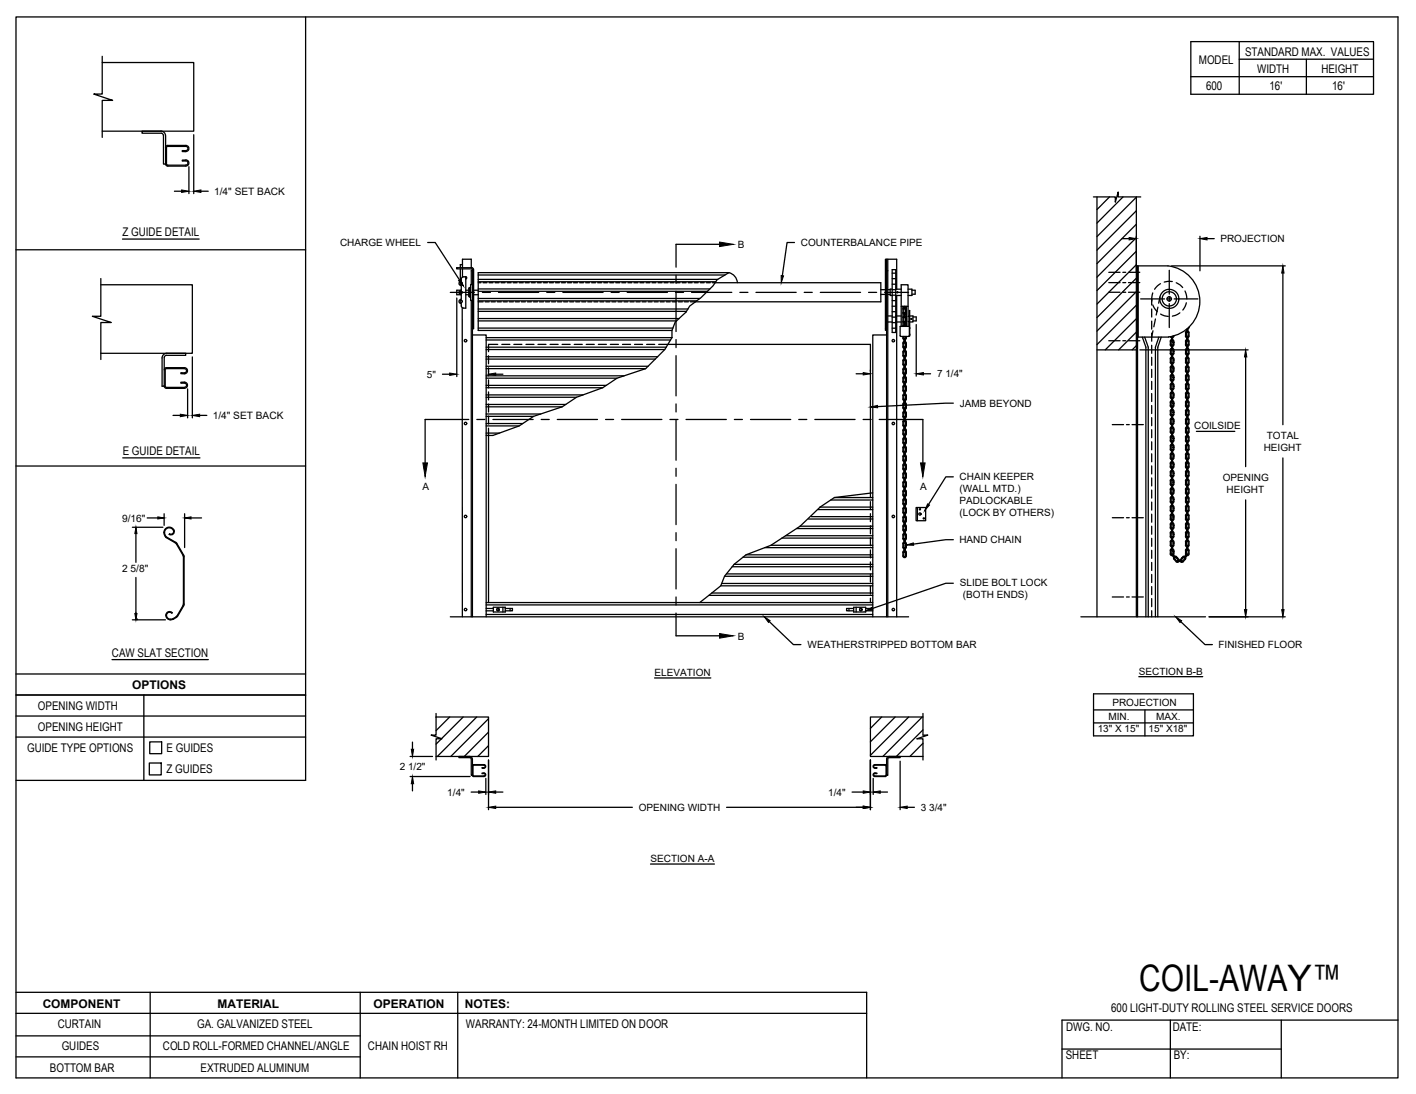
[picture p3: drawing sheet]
<svg xmlns="http://www.w3.org/2000/svg" width="279mm" height="216mm" viewBox="0 0 279 216" stroke-linecap="round" stroke-linejoin="round" font-family="sans-serif">
<!-- layer: ANNOTATIONS -->
<g fill="none" stroke="#000" stroke-width=".25">
<path d="M34.4 37.7h1.4M37.3 32.9v5.3M38.2 26.6v11.6M39.6 37.7h1.5M84.4 47.9h1.5l4.8 7.4M90.1 58.8v15.5M156.8 47.9h-1.5l-.9 6.5M221.4 47.1h1.4M224.2 46.6v7.1M231.2 52.5h22.4M236.8 46.6v6.8M238.2 47.1h1.4"/>
<path d="M253.1 53.9v29.9M37 76.8v5.7M38 70.4v12.1M87.3 73.9h1.4M96.4 73.1v.3M97.8 73.9h1.4M168.9 73.8h1.4M171.7 73.1v.2M180.8 64.1v10.1M182.2 73.8h1.4M188.1 79.6l-14.9 .6M224.9 69h21.4"/>
<path d="M245.8 70.4v21.7M34.1 82h1.5M39.4 82h1.4M188.1 94.1h-1.5l-3.4 5.4M236.1 85.1h7.5M245.8 98.7v21.6M253.1 90.4v29.9M26.1 104.1h6.1M26.8 104.1v6.9M26.8 114v8.3M29 102.2h3.4M32.4 101.4v2.3"/>
<path d="M36.4 101.4v6.7M36.4 102.2h3.4M188.1 115.1h-1.5l-14.5 5M188.1 106.5h-1.5l-6.3 .9M26.1 122.3h6.5M129.2 133.8h11.1M151.8 122.7l4.7 4.5h1.5M215.8 136.9h19.7v8.3h-19.7zM224.7 133.5h12.6M233 122.7l4.8 4.5h1.4M238.6 121.7h15M80.9 149.3h4.4"/>
<path d="M80.9 153.2h11.9M81.4 146.5v1.4M81.4 154.7v1.4M93 156.3h1.4M95.9 153.6v3.2M96.4 150v9.8M97.8 159.3h27M97.8 156.3h1.4M143.4 159.3h26.9M168.1 156.3h2.2M171.7 150v9.8M172.3 153.6v3.2"/>
<path d="M173.7 156.3h1.4M177.6 150.2v9.6M179 159.3h1.4M215.8 140.1h19.7M215.8 142.7h19.7M225.9 140.1v5.1M128.4 170.5h12.6"/>
</g>
<g fill="#000" stroke="#000" stroke-width=".2">
<path d="M35.8 37.5l1.5 .2-1.5 .3zM38.2 37.7l1.4-.2v.5zM90.5 55.4l.4-.3 .5 1.4zM154.1 54.4h.5l-.4 1.4zM222.8 46.9l1.4 .2-1.4 .2zM236.8 47.1l1.4-.2v.4zM253.1 52.5l.3 1.4h-.5zM88.7 73.6l1.4 .3-1.4 .2zM96.4 73.9l1.4-.3v.5zM170.3 73.5l1.4 .3-1.4 .2zM180.8 73.8l1.4-.3v.5zM245.8 69l.2 1.4h-.4z"/>
<path d="M35.6 81.7l1.4 .3-1.4 .2zM38 82l1.4-.3v.5zM171.7 80.3l1.4-.3 .1 .5zM183 99.4l.4 .3-.9 1.1zM26.8 104.1l.2 1.2h-.4zM31.1 102l1.3 .2-1.3 .2zM36.4 102.2l1.3-.2v.4zM178.8 107.6l1.4-.5 .1 .5zM26.6 121.1h.4l-.2 1.2zM150.8 121.7l1.2 .8-.4 .3zM170.8 120.5l1.3-.6 .1 .4zM232 121.7l1.2 .8-.4 .4z"/>
<path d="M245.6 120.3h.4l-.2 1.4zM252.9 120.3h.5l-.3 1.4zM81.2 147.9h.4l-.2 1.4zM81.4 153.2l.2 1.5h-.4zM94.4 156.1l1.5 .2-1.5 .2zM96.4 159.3l1.4-.2v.5zM96.4 156.3l1.4-.2v.4zM170.3 159.1l1.4 .2-1.4 .3zM170.3 156.1l1.4 .2-1.4 .2zM172.3 156.3l1.4-.2v.4zM177.6 159.3l1.4-.2v.5z"/>
</g>
<!-- layer: CHAIN HOIST RH -->
<g fill="none" stroke="#000" stroke-width=".25">
<path d="M215.8 38.9h4.3v1l.5-2v1h4.5M216.5 38.9v82.8M218.9 38.9l-2.4 2.5M221.6 38.9l-5.1 5.1M224.2 38.9v82.8M224.2 38.9l-7.7 7.8M88.9 57.7h4.7M90.8 53.1v2.5M91 55.5a.43 .43 0 0 0-.4 .4 .43 .43 0 0 0 .4 .5v.9M91 57.3a.43 .43 0 0 0-.4 .4 .43 .43 0 0 0 .4 .4M91 58.2v.9a.43 .43 0 0 0-.4 .4 .43 .43 0 0 0 .4 .4l.1 .7 .4 .2M91 55.5l.1-.7 .4-.2h.4v6.2h-.4"/>
<path d="M91 57.3h-.9v.9h.9M91.2 52.8v-1.6h1.8v1.6M91.2 52.2h-.4v.6M91.2 53.1v1.6M91.7 54.6l.4 .2-.2 .3M91.9 57.3h.6M91.9 58.2h.6M92.6 56.9h-.1v1.6h.1M92.9 56.7h-.3v1.9h.3M93 59.3v62.4M93.1 53l.1 .2M93.1 53.1h-3v-.3h3l.3 .2 .1 11.9h-.3"/>
<path d="M93.2 56.2h-.3v3.1h.3M93.2 53.2v68.5M93.2 53.4h-.2v2.8M93.5 57.3h.9M93.5 58.2h.9M94.4 55.8h.5M94.4 55.6h46.8M94.4 57h45.7M94.4 57.5h45.2M94.4 55.1h47.2M94.4 54.3h48.6M94.4 59.6h.9"/>
<path d="M94.4 58.9h43.7M94.4 59.4h43.1M95.2 57.7h1.6M95.3 55.8h.8M95.7 59.6h.8M96.5 55.8h.8M96.9 59.6h.8M97.7 55.8h.8M98.1 59.6h.8M98.4 57.7h7.9M98.9 55.8h.8M99.3 59.6h.8"/>
<path d="M100.1 55.8h.8M100.5 59.6h.8M101.3 55.8h.7M101.7 59.6h.8M102.4 55.8h.9M102.9 59.6h.8M103.6 55.8h.8M104.1 59.6h.8M104.8 55.8h.8M105.3 59.6h.8M106 55.8h.8M106.4 59.6h.9"/>
<path d="M107.2 55.8h.8M107.7 59.6h.7M107.9 57.7h1.6M108.4 55.8h.8M108.8 59.6h.8M109.6 55.8h.8M110 59.6h.8M110.8 55.8h.8M111.1 57.7h7.9M111.2 59.6h.8M112 55.8h.8M112.4 59.6h.8"/>
<path d="M113.2 55.8h.8M113.6 59.6h.8M114.4 55.8h.7M114.8 59.6h.8M115.5 55.8h.8M116 59.6h.8M116.7 55.8h.8M117.2 59.6h.8M117.9 55.8h.8M118.4 59.6h.7M119.1 55.8h.8M119.5 59.6h.9"/>
<path d="M120.3 55.8h.8M120.6 57.7h1.6M120.7 59.6h.8M121.5 55.8h.8M121.9 59.6h.8M122.7 55.8h.8M123.1 59.6h.8M123.8 57.7h7.9M123.9 55.8h.8M124.3 59.6h.8M125.1 55.8h.8M125.5 59.6h.8"/>
<path d="M126.3 55.8h.8M126.7 59.6h.8M127.5 55.8h.7M127.9 59.6h.8M128.7 55.8h.7M129.1 59.6h.8M129.8 55.8h.8M130.3 59.6h.8M131 55.8h.8M131.5 59.6h.7M132.2 55.8h.8M132.7 59.6h.7"/>
<path d="M133.3 57.7h1.6M133.4 55.8h.8M133.8 59.6h.8M134.6 55.8h.8M135 59.6h.8M135.8 55.8h.8M136.5 57.7h7.9M137 55.8h.8M138.2 55.8h.8M139.4 55.8h.8M140.5 55.8h33.3v3.8h-37.6M143.8 53.8a2.19 2.19 0 0 1 1.7 2"/>
<path d="M146 57.7h1.6M149.2 57.7h7.9M158.7 57.7h1.6M161.9 57.7h7.9M171.4 57.7h1.6M173.8 57.2h.9M173.8 58.1h.9M174.6 57.7h4.7M174.9 51.2v70.5M174.9 53.4h.3M175.2 51.2v70.5M175.2 57.2h.4"/>
<path d="M175.2 58.1h.4M176 57.1h-.4v1.2h.4M176 57.2h.7M176 53.2h.7v12.4h-.7zM176 56.1h.7M176 53.9h.7M176 55h.7M176 59.3h.7M176 58.3h.7M176.7 58.3h1.1M176.7 57.1h1.1M176.9 57.1v-5.9h-2.2v14"/>
<path d="M176.9 58.3v63.4M177 57.7h.1M179.2 57.1h.7v1.2h-.7M179.9 57.3h.7v.8h-.7M218.8 55.8h2.2M218.8 57.7h2.2M218.8 53.7h2.2M221.6 55.8h.5M221.6 57.7h.5M221.6 53.7h.5M222.7 55.8h2.2M222.7 57.7h2.2"/>
<path d="M222.7 53.7h2.2M224.2 41.6l-7.7 7.8M224.2 44.3l-7.7 7.7M224.2 46.9l-7.7 7.8M224.2 49.6l-7.7 7.7M224.2 52.5h6.3a7.1 7.1 0 0 1 6.2 6.9 7.1 7.1 0 0 1-6.1 7.1M224.2 52.2l-7.7 7.8M224.2 54.9l-7.7 7.8M224.2 57.6l-7.7 7.7M224.5 52.5v69.2M224.6 52.5v14h6M225.1 59h4.7"/>
<path d="M227.2 59v1.2M227.5 57.8l-.2 1.6M228.9 58.6l-.3 1.2M229 56l-.6 .4-.6 .7M230.3 59h.9M230.7 53.3v4.7M230.7 58.5v1M230.7 59.9v4.7M231.3 55.6l-1.6 .1M231.7 59h4.7M232.1 55.8l.7 .4 .6 .5M233.8 57.4l.4 1.6"/>
<path d="M234.1 59.8l-.3 .7-.4 .7M91.2 60.7v61M93.2 66.1h2.7v55.6M94.4 64.7h38.4M94.4 61h41.3M94.4 62.9h39.6M94.4 63.3h39.1M94.4 61.4h41M95.9 67.1h36.4M95.9 66.6h36.7M95.9 79.8h15.7M95.9 78.4h17.8"/>
<path d="M95.9 77.9h19.1M95.9 76.5h23M95.9 76.1h23.7M95.9 74.6h25.9M95.9 74.2h27.3M95.9 72.7h31.5M95.9 72.3h32M95.9 70.9h33.4M95.9 70.4h33.9M95.9 69h35.3M95.9 68.5h35.6M96.4 70.2v1.6"/>
<path d="M96.4 72.6v1.6M96.4 75v1.6M96.4 77.3v1.6M96.4 79.7v1.6M98.2 68h-1.8v1.4M99 68h1.6M101.4 68h1.6M103.8 68h1.6M106.2 68h1.5M108.5 68h1.6M110.9 68h1.6M113.3 68h1.6"/>
<path d="M115.7 68h1.6M118.1 68h1.6M120.4 68h1.6M122.8 68h1.6M125.2 68h1.6M127.4 72.7l-5.6 1.9-2.9 1.9-5.2 1.9-2.8 1.9h-15M127.6 68h1.6M130 68h41.7v30.2M132.6 65.2h-38.2v-11.4h49.4l-2.3 1.4-.8 1.2-2.4 2.3-2.2 1.7-.7 1.2-2.2 2-.6 1.6v1.4M132.6 66.6l-1.4 2.4-3.8 3.7M174.7 64.9h.2M174.9 66.1h-2.7v55.6"/>
<path d="M175.2 62.4h.8M175.2 63.5h.8M176 64.8h.7M176 60.4h.7M176 62.6h.7M176 63.7h.7M176 61.5h.7M176.7 62.4h1.1M176.7 63.5h1.1M177.8 64.4v-8.2h1.4v8.2M177.8 60.5h1.4M178.1 66.7l.3 .3"/>
<path d="M178.1 68.4l.3 .4M178.1 71.9l.3 .3M178.1 73.6l.3 .3M178.1 75.3l.3 .4M178.1 70.2l.3 .3M178.1 77l.3 .4M178.1 78.8l.3 .3M178.1 63.4l.3 .3M178.1 61.7l.3 .3M178.2 60.5v3.9M178.2 66.4v.3M178.2 67.7v.8"/>
<path d="M178.2 69.5v.7M178.2 71.2v.7M178.2 72.9v.7M178.2 74.6v.7M178.2 76.3v.7M178.2 78.1v.7M178.2 79.8v.7M178.3 68.4l.1 .2M178.3 78.8l.1 .1M178.3 63.4l.1 .2M178.3 66.4l.1 .5M178.3 74.6l.1 .9"/>
<path d="M178.3 61l.1 .8M178.4 69.1l-.3 .4M178.4 67.4l-.3 .3M178.4 70.8l-.3 .4M178.4 72.5l-.3 .4M178.4 74.3l-.3 .3M178.4 77.7l-.3 .4M178.4 79.4l-.3 .4M178.4 76l-.3 .3M178.4 64.1l-.3 .3M178.4 62.4l-.3 .3M178.4 60.7l-.3 .3"/>
<path d="M178.4 69.3v1M178.4 67.6l-.1 .9M178.4 71v1M178.4 72.7v1M178.4 74.4l-.1 .2M178.4 77.9l-.1 .9M178.4 76.2v1M178.4 79.6v1M178.4 64.3l-.1 .1M178.4 62.5l-.1 .9M178.4 60.8l-.1 .2M178.4 77.1l.1 .9 .1-.9"/>
<path d="M178.4 79.7l.1-.9 .1 .9M178.4 73.7l.1 .9 .1-.9M178.4 69.4l.1-1 .1 1M178.4 60.5h.2l-.1 .5zM178.4 67.2h.2M178.4 68.9h.2M178.4 61.8v.8M178.4 77.5h.2M178.4 75.8h.2M178.4 70.6h.2M178.4 79.7h.2M178.4 77.1h.2"/>
<path d="M178.4 73.7h.2M178.4 69.4h.2M178.4 62.6h.2M178.4 61.8h.2M178.4 64.4l.1-1v1M178.4 75.3l.2 .1-.1 .9zM178.4 71.9l.2 .1-.1 .9zM178.4 70.2l.2 .1-.1 .9zM178.4 66.7l.2 .1-.1 .9zM178.6 76.2l.1 .4h.1h-.1l-.1 .6M178.6 77.9l.1 .4h.1h-.1v.5M178.6 74.4l.1 .2"/>
<path d="M178.6 71l.1 .5h.1h-.1l-.1 .5M178.6 72.7l.1 .5h.1M178.6 69.3l.1 .4h.1M178.6 67.6l.1 .4h.1h-.1v.5M178.6 64.3l.1 .1M178.6 62.5l.1 .5h.1h-.1v.4M178.6 60.8l.1 .2M178.6 76l.2 .3v.9l-.2 .2M178.6 79.4l.2 .2v.5h-.1l-.1-.5M178.6 77.7l.2 .2v.9M178.6 69.1l.2 .2v.9l-.2 .3M178.6 74.3l.2 .3"/>
<path d="M178.6 72.5l.2 .2v.9l-.2 .3M178.6 70.8a1.02 1.02 0 0 1 0 1.4M178.6 67.4l.2 .2v.9M178.6 64.1l.2 .3M178.6 62.4l.2 .3M178.6 60.7l.2 .3M178.6 79.2h-.2h.2M178.6 74.1h-.2h.2M178.6 72.4h-.2h.2M178.6 63.9h-.2h.2M178.6 62.1h-.2h.2M178.6 61.8v.8"/>
<path d="M178.7 78.8l-.1 .1M178.7 68.4l-.1 .2M178.7 63.4l-.1 .2M178.7 74.6v.3h.1M178.7 66.4l-.1 .5M178.7 61l-.1 .8M178.8 69.7h-.1l-.1 .6M178.8 73.2h-.1l-.1 .5M178.8 74.6v.9l-.2 .2M178.8 74.9h-.1l-.1 .6M178.8 66.4v.5l-.2 .1M178.8 61.3h-.1h.1"/>
<path d="M178.8 60.5v3.9M178.8 78.8l-.2 .3M178.8 68.4l-.2 .4M178.8 63.4l-.2 .3M178.8 61.7l-.2 .3M179.2 62.5l.2-.2 .1-1-.1 5M179.2 63.4l.2 .2v2.7M179.4 66.2l-.1 .2h-1.5M179.4 64.4h-1.8v1.8l.1 .2M179.5 64.6v.3M179.5 65.9v.2M179.5 62.4h.6v1.1h-.6"/>
<path d="M179.8 62.9h.1M180.1 62.5h.7v.8h-.7M216.5 69h7.7M218.8 67.2h2.2M221.6 67.2h.5M222.7 67.2h2.2M224.2 60.2l-7.7 7.8M224.2 62.9l-6.1 6.1M224.2 65.6l-3.5 3.4M224.2 68.2l-.8 .8M225.4 66.5l.7 2v53.2M225.9 66.5l.7 2v53.2"/>
<path d="M227.2 61v1.6M227.2 63.4v1.6M227.2 65.7v1.6M227.2 68.1v1.6M227.2 70.5v1.6M227.2 72.9v1.6M227.2 75.3v1.6M227.2 77.7v1.5M227.5 60.2l.2 .5 .6 .8M227.5 65.3l-.3 1.2M228 62.9l-.3 1.6M228.5 60.6l-.4 1.6"/>
<path d="M228.7 66.5l-.7 2v53.2M229 62l.8 .3 .7 .1M229.1 66.5l-.6 2v53.2M230.9 68l.3 .4M230.9 75.9v.9l.3 .2M230.9 79.4v.7M230.9 66.5l.3 .2M231.1 71.5l.1 .1M231.1 69.8l.1 .1M231.1 74.9l.1 .2M231.1 73.2l.1 .2M231.1 76.6l.1 .2"/>
<path d="M231.1 78.4l.1 .1M231.1 68l.1 .2M231.1 67.4v.7M231.1 69.1v.7M231.1 70.8v.7M231.1 72.5v.7M231.1 74.2v.7M231.1 75.9v.7M231.1 77.7v.7M231.1 79.4v.7M231.1 66.4l.1 .1M231.2 70.5l-.3 .1v.9l.3 .3"/>
<path d="M231.2 68.7l-.3 .2v.9l.3 .3M231.2 73.9l-.3 .3v.9l.3 .2M231.2 72.2l-.3 .3v.9l.3 .1M231.2 75.6l-.3 .3M231.2 77.3l-.3 .2v.9l.3 .3M231.2 79l-.3 .4M231.2 67l-.3 .2v.9M231.2 70.6l-.1 .2M231.2 68.9l-.1 .2M231.2 74.1l-.1 .1M231.2 72.3l-.1 .2M231.2 75.8l-.1 .1"/>
<path d="M231.2 77.5l-.1 .2M231.2 79.2l-.1 .2M231.2 67.2l-.1 .1M231.2 70.7h.1M231.2 75h.1M231.2 67.3h.1M231.2 75v.4h.2h-.2l.1 .5 .1-.9M231.2 66.4v.9M231.2 71.5l.2 .1-.1 .9-.1-.5h.2h-.2zM231.2 76.7h.2l-.1 1-.1-.5 .2-.1h-.2zM231.2 73.2l.2 .1-.1 .9-.1-.5h.2h-.2zM231.2 68.1h.2v.4h-.2h.2l-.1 .6z"/>
<path d="M231.3 66.4l.1 .4h-.2h.2v.5M231.3 72.3l.2 .5h.1h-.1l-.2 .6M231.3 70.6l.2 .5h.1M231.3 68.9l.2 .4 .1 .1h-.1l-.2 .5M231.3 74.1l.2 .4h.1h-.1l-.2 .6M231.3 75.8l.1 .1M231.3 77.5l.2 .4 .1 .1h-.1l-.2 .5M231.3 79.2l.1 .2M231.3 67.2l.2 .4h.1h-.1v.5M231.3 70.5l.3 .3M231.3 68.7l.3 .4M231.3 72.2l.3 .3"/>
<path d="M231.3 73.9l.3 .3M231.3 75.6l.3 .3M231.3 79l.3 .4M231.3 77.3l.3 .4M231.3 67l.3 .3M231.4 70.3h-.2v.4M231.4 70.3h-.2l.1-.5 .1 .9M231.4 78.8h-.2l.1-.4v1l-.1-.5h.2M231.4 66.3l-.1 .2M231.4 68l-.1 .2M231.5 75.9v.3h.1M231.5 79.4v.3h.1h-.1v.4"/>
<path d="M231.6 71.5l-.3 .3M231.6 69.8l-.3 .3M231.6 73.2l-.3 .3M231.6 74.9l-.3 .4M231.6 76.6l-.3 .4M231.6 78.4l-.3 .3M231.6 68l-.3 .4M231.6 66.3l-.3 .4M231.6 71.1h-.1l-.2 .5M231.6 72.5v.7M231.6 74.2v.7M231.6 76.2h-.1l-.2 .6"/>
<path d="M231.6 79.4v.7M231.6 67.4v.7M231.6 66.3h.1M231.6 69.1v.7M231.6 70.8v.7M231.6 75.9v.7M231.6 77.7v.7M232.8 61.7l-1.5 .7M233.9 68l.3 .4M233.9 79.4v.7M233.9 76.2h.2l.1 .6M233.9 75.9v.9l.3 .2"/>
<path d="M233.9 71.1h.2l.1 .5M233.9 65.6v.9l.3 .2M234.1 79.4v.3h-.2h.2v.4M234.1 75.9v.3h-.2M234.1 65.6v.3h-.2h.2l.1 .6M234.1 68l.1 .2M234.2 77.3l-.3 .4v.8l.3 .2M234.2 79l-.3 .4M234.2 75.6l-.3 .3M234.2 73.9a1.09 1.09 0 0 0 0 1.4M234.2 72.2a1.09 1.09 0 0 0 0 1.3M234.2 68.7l-.3 .4v.8l.3 .2"/>
<path d="M234.2 70.5l-.3 .1v.9l.3 .3M234.2 67l-.3 .2v.9M234.2 65.3l-.3 .3M234.2 77.5l-.1 .4h-.2l.2 .1 .1 .5M234.2 79.2l-.1 .2M234.2 75.8l-.1 .1M234.2 72.3l-.1 .5h-.2h.2l.1 .6M234.2 74.1l-.1 .4h-.2h.2l.1 .6M234.2 68.9l-.1 .4h-.2l.2 .1 .1 .5M234.2 70.6l-.1 .5h-.2M234.2 67.2l-.1 .4h-.2h.2v.5M234.2 65.5l-.1 .1"/>
<path d="M234.2 75v.9h.1M234.2 75.4h.2h-.2M234.2 70.3h.2v.4M234.2 65.1h.2v.5M234.2 65v.5h.1M234.2 78.9h.2v.4M234.2 75h.1M234.2 70.7h.1M234.2 67.3h.1M234.3 78.4h-.1v.9h.1M234.3 76.7h-.1v.9h.1M234.3 73.3h-.1v.8h.1"/>
<path d="M234.3 69.8h-.1v.9M234.3 71.6h-.1v.8h.1M234.3 68.1h-.1v.9h.1M234.3 66.4h-.1v.9M234.3 79.2l.1 .2M234.3 77.5v1M234.3 75.8l.1 .1M234.3 72.3v1.1M234.3 74.1v1M234.3 68.9v1M234.3 70.6v1M234.3 67.2l.1 .9"/>
<path d="M234.3 65.5l.1 .1M234.3 79l.3 .4M234.3 77.3l.3 .4v.8l-.3 .2M234.3 75.6l.3 .3M234.3 72.2l.3 .2v.8l-.3 .3M234.3 73.9l.3 .2v.8l-.3 .4M234.3 68.7l.3 .4v.8l-.3 .2M234.3 70.5l.3 .3v.8l-.3 .2M234.3 67l.3 .2v.9M234.3 65.3l.3 .3M234.4 78.4v.4h-.2M234.4 73.3v.4h-.2h.2v.4"/>
<path d="M234.4 76.7v.4h-.2l.2 .1v.4M234.4 71.6v.4h-.2h.2v.4M234.4 68.1v.4h-.2h.2v.5M234.4 66.4v.4h-.2h.2v.5M234.4 69.9v.4h-.2M234.4 64.8v.3h-.2M234.4 75v.9M234.4 75.9l-.1 .9M234.4 65.6l-.1 .9M234.4 79.4v.7M234.4 68l-.1 .2M234.6 75.9v.9l-.3 .2"/>
<path d="M234.6 65.6v.9l-.3 .2M234.6 64.6l-.3 .4M234.6 79.4v.7M234.6 68l-.3 .4M95.9 81.7h10.8M95.9 82.2h9.4M95.9 83.6h7.2M95.9 84.1h6.5M95.9 85.5h2.7M96.4 82.1v1.6M96.4 84.5v34.4M110.9 80.3l-5.6 1.9-2.9 1.9-5.1 1.8h-1.4"/>
<path d="M163.9 98.7h8.3M164.6 98.2h7.6M171.7 99v1.6M172.2 97.3l-7.6 .9-2.8 1.9M178.1 83.9l.3 .4M178.1 82.2l.3 .3M178.1 85.6l.3 .4M178.1 89.1l.3 .3M178.1 92.5l.3 .3M178.1 90.8l.3 .3M178.1 94.2l.3 .4M178.1 97.7l.3 .3"/>
<path d="M178.1 95.9l.3 .4M178.1 99.4l.3 .3M178.1 87.3l.3 .4M178.1 80.5l.3 .3M178.2 81.5v.7M178.2 83.2v.7M178.2 84.9v.7M178.2 86.7v.7M178.2 88.4v.7M178.2 90.1v.7M178.2 91.8v.7M178.2 93.5v.7"/>
<path d="M178.2 95.3v.6M178.2 97v.7M178.2 98.7v.7M178.3 89.1l.1 .1M178.3 92.5l.1 .2M178.3 90.1l.1 .9M178.3 86.7l.1 .8M178.4 81.1l-.3 .4M178.4 82.9l-.3 .3M178.4 86.3l-.3 .3M178.4 84.6l-.3 .3M178.4 88l-.3 .4"/>
<path d="M178.4 89.8l-.3 .3M178.4 91.5l-.3 .3M178.4 94.9l-.3 .3M178.4 98.4l-.3 .3M178.4 96.6l-.3 .4M178.4 93.2l-.3 .3M178.4 81.3v1M178.4 83.1v1M178.4 84.8v1M178.4 86.5l-.1 .1M178.4 88.2l-.1 .9M178.4 89.9l-.1 .2"/>
<path d="M178.4 91.7l-.1 .8M178.4 93.4v1M178.4 95.1v1M178.4 98.5v1M178.4 96.8v1M178.4 97.7l.1 1 .1-1M178.4 95.2l.1-1 .1 1M178.4 91.7l.1-.9 .1 .9M178.4 87.4l.1 1 .1-1M178.4 81.4l.1-.9 .1 .9M178.4 99.9h.2M178.4 98.1h.2"/>
<path d="M178.4 96.4h.2M178.4 91.3h.2M178.4 89.6h.2M178.4 82.7h.2M178.4 84.4h.2M178.4 97.7h.2M178.4 95.2h.2M178.4 91.7h.2M178.4 87.4h.2M178.4 81.4h.2M178.4 99.4l.2 .1-.1 .9zM178.4 96h.2l-.1 1z"/>
<path d="M178.4 92.5l.2 .1-.1 .9zM178.4 89.1h.2l-.1 1zM178.4 85.7h.2l-.1 .9zM178.4 83.9l.2 .1-.1 .9zM178.4 82.2l.2 .1-.1 .9zM178.6 98.5l.1 .2-.1 .8M178.6 96.8l.1 .4h.1M178.6 93.4l.1 .4h.1h-.1l-.1 .6M178.6 95.1l.1 .4h.1M178.6 91.7l.1 .4h.1h-.1v.4M178.6 88.2l.1 .4 .1 .1h-.1v.4M178.6 89.9l.1 .2"/>
<path d="M178.6 84.8l.1 .4h.1h-.1l-.1 .6M178.6 86.5l.1 .1M178.6 83.1l.1 .4h.1M178.6 81.3l.1 .5h.1h-.1l-.1 .5M178.6 80.6l.1-.5h.1v.5l-.2 .2M178.6 98.4l.2 .1v.9l-.2 .3M178.6 93.2a1.02 1.02 0 0 1 0 1.4M178.6 94.9l.2 .2v.8l-.2 .4M178.6 96.6l.2 .2v.9l-.2 .3M178.6 91.5l.2 .2v.8M178.6 89.8l.2 .3M178.6 88l.2 .2v.9"/>
<path d="M178.6 84.6a1.02 1.02 0 0 1 0 1.4M178.6 86.3l.2 .3M178.6 82.9l.2 .2v.8l-.2 .4M178.6 81.1l.2 .2v.9l-.2 .3M178.6 94.7h-.2h.2M178.6 93h-.2h.2M178.6 87.8h-.2h.2M178.6 86.1h-.2h.2M178.6 81h-.2h.2M178.7 92.5l-.1 .2M178.7 89.1l-.1 .1M178.7 86.7v.2h.1h-.1l-.1 .6"/>
<path d="M178.7 90.1v.3h.1h-.1l-.1 .6M178.8 86.7v.8l-.2 .2M178.8 99h-.1h.1M178.8 95.5h-.1l-.1 .6M178.8 97.3h-.1l-.1 .5M178.8 90.1v.8l-.2 .2M178.8 83.5h-.1l-.1 .6M178.8 92.5l-.2 .3M178.8 89.1l-.2 .3M219.5 83.8h2.2M222.3 83.8h.5M223.4 83.8h2.2"/>
<path d="M227.2 80v1.6M227.2 82.4v1.6M227.2 84.8v1.6M227.2 87.2v1.6M227.2 89.6v1.5M227.2 91.9v1.6M227.2 94.3v1.6M227.2 96.7v1.6M227.2 99.1v1.6M230.9 90.4l.3 .3M230.9 93.8l.3 .4M230.9 80.1l.3 .3"/>
<path d="M230.9 91.4v.9l.3 .2M231.1 99l.1 .2M231.1 88.7l.1 .1M231.1 92.1l.1 .2M231.1 90.4l.1 .2M231.1 97.3l.1 .1M231.1 95.6l.1 .1M231.1 93.8l.1 .2M231.1 81.8l.1 .2M231.1 83.5l.1 .2M231.1 87l.1 .1M231.1 85.2l.1 .2"/>
<path d="M231.1 80.1l.1 .1M231.1 81.1v.7M231.1 82.8v.7M231.1 84.6v.7M231.1 86.3v.7M231.1 88v.7M231.1 89.7v.7M231.1 91.4v.7M231.1 93.2v.7M231.1 94.9v.7M231.1 96.6v.7M231.1 98.3v.7"/>
<path d="M231.2 98l-.3 .2v.8l.3 .3M231.2 87.6l-.3 .2v.9l.3 .3M231.2 91.1l-.3 .3M231.2 89.4l-.3 .1v.9M231.2 96.2l-.3 .2v.9l.3 .3M231.2 94.5l-.3 .4v.8l.3 .2M231.2 92.8l-.3 .2v.9M231.2 80.8l-.3 .1v.9l.3 .3M231.2 82.5l-.3 .2v.8l.3 .4M231.2 85.9l-.3 .4v.8l.3 .2M231.2 84.2l-.3 .4v.8l.3 .2M231.2 99.7l-.3 .2v.8l.3 .4"/>
<path d="M231.2 87.8l-.1 .2M231.2 91.3l-.1 .1M231.2 89.5l-.1 .2M231.2 96.4l-.1 .2M231.2 98.1l-.1 .2M231.2 94.7l-.1 .2M231.2 93l-.1 .1M231.2 80.9l-.1 .2M231.2 82.7l-.1 .1M231.2 86.1l-.1 .2M231.2 84.4l-.1 .2M231.2 99.9l-.1 .1"/>
<path d="M231.2 88.8h.1M231.2 93.1h.1M231.2 81h.1M231.2 85.3h.1M231.2 84.5h.1M231.2 99.1h.1M231.2 88.8v.4h.2h-.2l.1 .5 .1-.9M231.2 85.3v.4h.2h-.2l.1 .6 .1-1M231.2 84.5v-.5h.2h-.2l.1-.5 .1 1M231.2 99.5h.2l-.1 .5zM231.2 99.1v.4h.2v-.4M231.2 90.4l.2 .1-.1 .9-.1-.5h.2h-.2z"/>
<path d="M231.2 95.6h.1v1l-.1-.5h.2h-.2zM231.2 97.3l.1 .1v.9l-.1-.5h.2h-.2zM231.2 93.9h.2l-.1 .9-.1-.5h.2h-.2zM231.2 87h.1v1l-.1-.5 .2-.1h-.2zM231.2 81.8l.1 .1v.9l-.1-.5h.2h-.2zM231.3 87.8l.2 .5h.1h-.1l-.2 .5M231.3 89.5l.2 .5h.1h-.1v.4M231.3 91.3l.1 .1M231.3 96.4l.2 .5h.1h-.1l-.2 .5M231.3 98.1l.2 .5h.1M231.3 94.7l.2 .4h.1h-.1l-.2 .6M231.3 93l.2 .4h.1h-.1v.5"/>
<path d="M231.3 80.9l.2 .5h.1h-.1l-.2 .6M231.3 82.7l.2 .4h.1h-.1l-.2 .6M231.3 84.4l.2 .4h.1M231.3 86.1l.2 .5h.1h-.1l-.2 .5M231.3 99.9l.2 .4h.1h-.1l-.2 .6M231.3 87.6l.3 .4M231.3 89.4l.3 .3M231.3 91.1l.3 .3M231.3 98l.3 .3M231.3 96.2l.3 .4M231.3 94.5l.3 .4M231.3 92.8l.3 .3"/>
<path d="M231.3 80.8l.3 .3M231.3 82.5l.3 .3M231.3 84.2l.3 .4M231.3 85.9l.3 .4M231.3 99.7l.3 .3M231.4 92.6h-.2l.1-.5 .1 1M231.4 92.6h-.2v.5M231.4 80.6h-.2v.4M231.4 80.6h-.2l.1-.5 .1 .9M231.4 90.4l-.1 .2M231.4 93.8l-.1 .2M231.4 80.1l-.1 .1"/>
<path d="M231.5 91.4v.3h.1h-.1l-.2 .6M231.6 88.7l-.3 .3M231.6 90.4l-.3 .3M231.6 92.1l-.3 .4M231.6 97.3l-.3 .3M231.6 93.8l-.3 .4M231.6 95.6l-.3 .3M231.6 83.5l-.3 .4M231.6 81.8l-.3 .3M231.6 85.2l-.3 .4M231.6 87l-.3 .3M231.6 80.1l-.3 .3"/>
<path d="M231.6 99l-.3 .3M231.6 88v.7M231.6 98.6h-.1l-.2 .6M231.6 94.9v.7M231.6 81.1v.7M231.6 86.3v.7M231.6 84.8h-.1l-.2 .6M231.6 82.8v.7M231.6 84.6v.7M231.6 89.7v.7M231.6 91.4v.7M231.6 93.2v.7"/>
<path d="M231.6 96.6v.7M231.6 98.3v.7M233.9 80.1l.3 .3M233.9 93.8l.3 .4M233.9 90.4l.3 .3M233.9 98.6h.2l.1 .6M233.9 84.8h.2l.1 .6M233.9 91.4v.9l.3 .2M234.1 91.4v.3h-.2h.2l.1 .6M234.1 80.1l.1 .1M234.1 93.8l.1 .2M234.1 90.4l.1 .2"/>
<path d="M234.2 98l-.3 .2v.8l.3 .3M234.2 99.7l-.3 .3v.9l.3 .2M234.2 85.9a1.09 1.09 0 0 0 0 1.4M234.2 84.2l-.3 .2v.8l.3 .4M234.2 80.8a1.09 1.09 0 0 0 0 1.3M234.2 82.5l-.3 .3v.9l.3 .2M234.2 94.5a1.09 1.09 0 0 0 0 1.4M234.2 92.8l-.3 .2v.9M234.2 96.2l-.3 .4v.8l.3 .2M234.2 91.1l-.3 .3M234.2 89.4l-.3 .1v.9M234.2 87.6a1.09 1.09 0 0 0 0 1.4"/>
<path d="M234.2 99.9l-.1 .4h-.2h.2l.1 .6M234.2 84.4l-.1 .4h-.2M234.2 86.1l-.1 .5h-.2h.2l.1 .5M234.2 80.9l-.1 .5h-.2h.2l.1 .6M234.2 82.7l-.1 .4h-.2h.2l.1 .6M234.2 93l-.1 .4h-.2h.2v.5M234.2 94.7l-.1 .4h-.2h.2l.1 .6M234.2 96.4l-.1 .5h-.2h.2l.1 .5M234.2 98.1l-.1 .5h-.2M234.2 89.5l-.1 .5h-.2h.2v.4M234.2 91.3l-.1 .1M234.2 87.8l-.1 .5h-.2h.2l.1 .5"/>
<path d="M234.2 99.1v.4h.2h-.2v.4h.1M234.2 85.3v.9h.1M234.2 82.3h.2h-.2M234.2 80.6h.2v.4M234.2 92.6h.2v.5M234.2 88.8v.8h.1M234.2 99.1h.1M234.2 84.5h.1M234.2 85.3h.1M234.2 81h.1M234.2 93.1h.1M234.2 88.8h.1"/>
<path d="M234.3 80.2h-.1v.8M234.3 83.6h-.1v.9M234.3 81.9h-.1v.9h.1M234.3 87l-.1 .1v.8h.1M234.3 93.9h-.1v.9h.1M234.3 97.4h-.1v.8h.1M234.3 95.6l-.1 .1v.8h.1M234.3 92.2h-.1v.9M234.3 90.5h-.1v.9l.1-.1M234.3 99.9v1M234.3 84.4v1M234.3 86.1v1"/>
<path d="M234.3 82.7v1M234.3 80.9v1.1M234.3 93l.1 .9M234.3 94.7v1M234.3 98.1v1.1M234.3 96.4v1M234.3 89.5l.1 .9M234.3 91.3l.1 .1M234.3 87.8v1M234.3 99.7l.3 .3v.9l-.3 .2M234.3 84.2l.3 .2v.8l-.3 .4M234.3 85.9l.3 .2v.9l-.3 .3"/>
<path d="M234.3 82.5l.3 .3v.9l-.3 .2M234.3 80.8l.3 .3v.8l-.3 .2M234.3 92.8l.3 .2v.9M234.3 94.5l.3 .2v.9l-.3 .3M234.3 98l.3 .3v.9l-.3 .1M234.3 96.2l.3 .4v.8l-.3 .2M234.3 89.4l.3 .1v.9M234.3 91.1l.3 .3M234.3 87.6l.3 .4v.8l-.3 .2M234.4 83.6v.4h-.2h.2v.5M234.4 85.3v.4h-.2h.2v.5M234.4 87.1v.3h-.2l.2 .1v.4"/>
<path d="M234.4 93.9v.4h-.2h.2v.5M234.4 97.4v.4h-.2h.2v.4M234.4 95.7v.4h-.2h.2v.4M234.4 88.8v.4h-.2h.2v.4M234.4 90.5v.4h-.2h.2v.5M234.4 92.2v.4h-.2M234.4 80.2v.4h-.2M234.4 81.9v.9M234.4 99.1v.8M234.4 91.4l-.1 .9M234.4 80.1l-.1 .1M234.4 93.8l-.1 .2"/>
<path d="M234.4 90.4l-.1 .2M234.6 91.4v.9l-.3 .2M234.6 80.1l-.3 .3M234.6 93.8l-.3 .4M234.6 90.4l-.3 .3M95.9 119.4h76.3M95.9 118.9h76.3M97.3 119.8h2.4v1h-2.4zM99.2 119.8v1M139.9 117.5h32.3M140.5 117h31.7M142.2 115.6h30"/>
<path d="M142.4 115.1h29.8M143 113.7h29.2M143.3 113.3h28.9M144.5 111.8h27.7M144.8 111.4h27.4M146.6 110h25.6M147.2 109.5h25M150.9 108.1h21.3M152.1 107.6h20.1M154.3 106.2h17.9M155 105.7h17.2M157.2 104.3h15"/>
<path d="M157.9 103.8l-5.8 3.8-4.9 1.9-2.4 1.9-1.8 2.3-.8 1.9-4.1 3.3M157.9 103.8h14.3M159.5 102.4h12.7M160.1 102h12.1M161.4 100.6h10.8M161.8 100.1h10.4M161.8 100.1l-3.9 3.7M168.4 119.8h2.4v1h-2.4zM168.9 119.8v1M171.7 101.4v1.6M171.7 103.8v1.5M171.7 106.1v1.6"/>
<path d="M171.7 108.5v1.6M171.7 110.9v1.6M171.7 113.3v1.6M171.7 115.7v1.5M171.7 118v.9M178.1 101.1l.3 .3M178.1 102.8l.3 .4M178.1 106.3l.3 .3M178.1 108l.3 .3M178.1 104.6l.3 .3M178.2 100.4v.7M178.2 102.1v.7"/>
<path d="M178.2 103.9v.7M178.2 105.6v.7M178.2 107.3v.7M178.2 109v.7M178.3 102.8l.1 .2M178.3 104.6l.1 .1M178.3 100.4l.1 .9M178.3 103.9v.7M178.4 100.1l-.3 .3M178.4 103.5l-.3 .4M178.4 101.8l-.3 .3M178.4 105.2l-.3 .4"/>
<path d="M178.4 106.9l-.3 .4M178.4 108.7l-.3 .3M178.4 100.2l-.1 .2M178.4 103.7l-.1 .2M178.4 102l-.1 .8M178.4 105.4v1M178.4 107.1v1M178.4 108.8v1h.2l.1-.5h.1M178.4 108.9l.1-.9 .1 .9M178.4 105.5l.1-1 .1 1M178.4 105h.2M178.4 105.1h.2"/>
<path d="M178.4 106.7h.2M178.4 103.3h.2M178.4 108.9h.2M178.4 105.5h.2M178.4 106.3l.2 .1-.1 .9zM178.4 102.8l.2 .1-.1 .9zM178.4 101.1l.2 .1-.1 .9zM178.6 107.1l.1 .2-.1 .8M178.6 108.8l.1 .5h.1M178.6 105.4l.1 .5h.1h-.1l-.1 .5M178.6 103.7l.1 .2M178.6 102l.1 .4h.1h-.1v.4"/>
<path d="M178.6 100.2l.1 .2M178.6 108.7l.2 .1v.9a.35 .35 0 0 1-.3 .3 .35 .35 0 0 1-.4-.3M178.6 106.9l.2 .2v.9l-.2 .3M178.6 105.2a1.02 1.02 0 0 1 0 1.4M178.6 101.8l.2 .2v.8M178.6 103.5l.2 .4M178.6 100.1l.2 .3M178.6 108.5h-.2h.2M178.6 101.6h-.2h.2M178.7 104.6l-.1 .1M178.7 102.8l-.1 .2M178.7 103.9v.2h.1h-.1v.5"/>
<path d="M178.7 100.4v.3h.1h-.1l-.1 .6M178.8 107.6h-.1h.1M178.8 100.4v.9l-.2 .1M178.8 103.9v.7M178.8 104.6l-.2 .3M178.8 102.8l-.2 .4M180.8 100.2h1.8v2.6h-1.8zM181 100.2v2.6M219.5 102.2h2.2M219.5 117.8h2.2M222.3 102.2h.5M222.3 117.8h.5"/>
<path d="M223.4 102.2h2.2M223.4 117.8h2.2M227.2 101.5v1.6M227.2 103.8v1.6M227.2 106.2v1.6M227.2 108.6v1.6M227.2 111v1.6M227.2 113.4v1.6M227.2 115.8v1.5M227.2 118.1v1.6M230.9 104.2l.3 .3M230.9 101.7v.9l.3 .2"/>
<path d="M231.1 100.7l.1 .2M231.1 102.4l.1 .2M231.1 104.2l.1 .1M231.1 109.3l.1 .2M231.1 107.6l.1 .2M231.1 105.9l.1 .1M231.1 100v.7M231.1 101.7v.7M231.1 103.5v.7M231.1 105.2v.7M231.1 106.9v.7M231.1 108.6v.7"/>
<path d="M231.2 103.1l-.3 .2v.9M231.2 101.4l-.3 .3M231.2 108.3l-.3 .2v.8l.2 .3h.3M231.2 106.6l-.3 .3v.9l.3 .1M231.2 104.8l-.3 .4v.8l.3 .2M231.2 103.3l-.1 .2M231.2 101.6l-.1 .1M231.2 108.5l-.1 .1M231.2 106.7l-.1 .2M231.2 105l-.1 .2M231.2 103.4h.1M231.2 102.5h.1"/>
<path d="M231.2 106.8h.1M231.2 106.4h.2l-.1-.5-.1 .9M231.2 106.4h.2v.4M231.2 102.5v.9M231.2 107.6l.1 .1v.9l-.1-.5h.2h-.2zM231.3 109.4h-.1l.3 .4 .1-.2M231.3 109.3l.3 .3M231.3 101.6l.1 .1M231.3 103.3l.2 .4h.1l-.1 .1v.4M231.3 105l.2 .5h.1h-.1l-.2 .5M231.3 108.5l.2 .4h.1h-.1l-.1 .5M231.3 106.7l.2 .5h.1"/>
<path d="M231.3 101.4l.3 .3M231.3 103.1l.3 .4M231.3 108.3l.3 .3M231.3 106.6l.3 .3M231.3 104.8l.3 .4M231.4 102.5v.9M231.4 102.9h-.2h.2M231.4 101.2h-.2l.1-.5v1l-.1-.5h.2M231.4 104.6h-.2l.1-.4v1l-.1-.5h.2M231.4 104.2l-.1 .1M231.5 101.7v.3h.1h-.1l-.2 .6M231.6 109.9v.3l.5 .7"/>
<path d="M231.6 100.7l-.3 .4M231.6 102.4l-.3 .4M231.6 105.9l-.3 .3M231.6 109.3l-.1 .3M231.6 107.6l-.3 .3M231.6 104.2l-.3 .3M231.6 109.7l.3 .3-.1 .1M231.6 109.7l-.1 .1 .3 .3M231.6 101.7v.7M231.6 107.2h-.1l-.2 .6M231.6 108.6v.7M231.6 100v.7"/>
<path d="M231.6 103.5v.7M231.6 105.2v.7M231.6 106.9v.7M231.7 110l.1 .2M231.7 109.8l.5 .1M231.8 110.2l.4 .6M231.9 109.9l.3 .3 .1-.1M232.2 109.9l.1 .2M232.2 110.7l.2 .1M232.3 110.7h1l-1 .1zM232.3 110.1l-.1 .1 .3 .3M232.3 110.1l.3 .3"/>
<path d="M232.5 110.5v.1M232.6 110.4l.1 .2M232.6 110.8a.35 .35 0 0 1-.5 .1M232.7 110.6v.2v-.2M232.9 110.8a.35 .35 0 0 0 .5 .1M233 110.5v.1M233.2 110.1l.1 .1-.2 .3M233.2 110.1l-.4 .5M233.4 109.9l-.2 .2M233.7 109.9l-.4 .3-.1-.1M233.8 110.2l-.5 .5-.2 .1M233.8 109.8l-.4 .1"/>
<path d="M233.8 110v.2M233.9 104.2l.3 .3M233.9 107.2h.2l.1 .6M233.9 109.7l.2 .1-.5 .3zM233.9 101.7v.9l.3 .2M233.9 109.9l.1 .3-.6 .7M234.1 101.7v.3h-.2h.2l.1 .6M234.1 104.2l.1 .1M234.2 104.8l-.3 .4v.8l.3 .2M234.2 108.3l-.3 .2 .1 1.1M234.2 106.6l-.3 .2v.8l.3 .3M234.2 103.1l-.3 .2v.9"/>
<path d="M234.2 101.4l-.3 .3M234.2 105l-.1 .5h-.2h.2l.1 .5M234.2 106.7l-.1 .5h-.2M234.2 108.5l-.1 .4h-.2h.2v.5M234.2 103.3l-.1 .4-.2 .1h.2v.4M234.2 101.6l-.1 .1M234.2 106.8v-.4h.2v.4M234.2 101.2h.2v.5M234.2 102.5v.9M234.2 104.7h.2v.4M234.2 106.8h.1M234.2 102.5h.1"/>
<path d="M234.2 103.4h.1M234.2 109.3l.1 .2-.2 .3-.1-.2zM234.3 104.2h-.1v.9h.1M234.3 107.7h-.1v.8h.1M234.3 105.9h-.1v.5h.2v-.4M234.3 100.8h-.1v.9h.1M234.3 105v1M234.3 106.7v1.1M234.3 108.5l.1 .8-.1 .2M234.3 101.6l.1 .1M234.3 103.3l.1 .9M234.3 104.8l.3 .2v.9l-.3 .3"/>
<path d="M234.3 106.6l.3 .2v.8l-.3 .3M234.3 108.3l.3 .2v.8l-.1 .3h-.3M234.3 101.4l.3 .3M234.3 103.1l.3 .2v.9M234.4 104.2v.4h-.2M234.4 107.7v.4h-.2h.2v.4M234.4 100.8v.4h-.2M234.4 102.5v.4h-.2h.2v.5M234.4 101.7l-.1 .9M234.4 104.2l-.1 .1M234.6 101.7v.9l-.3 .2M234.6 104.2l-.3 .3"/>
<path d="M88.9 121.7h90.4M95.9 121.3h76.3M95.9 120.5h1.4M95.9 120.1h1.4M99.7 120.1h1.4v.4h-1.4M100.6 120.1v.4M167.5 120.1v.4M168.4 120.1h-1.4v.4h1.4M170.8 120.5h1.4M170.8 120.1h1.4M213.3 121.7h24.6M227.2 120.5v1.2"/>
<path d="M85.2 145.1h-.1M86 141.5h10.4v7.8h-10.4M86 140.8v4.3h-.9l2.1 .7h-1.2v4.2M86.1 141.5h-.1M87.1 145.8l-1.1 1.1M88.7 141.5l-2.7 2.7M91.4 141.5l-4.3 4.3M93.2 153l.2 .2h2.1a.35 .35 0 0 0 .3-.3 .35 .35 0 0 0-.3-.4l-.4 .1v.1l.6 .1v.2l-.2 .1h-2l-.2-.1M93.2 151.1l.3-.2h2a.35 .35 0 0 1 .3 .3 .35 .35 0 0 1-.3 .4h-.4v-.1l.6-.1v-.3l-.2-.1h-2.1l-.1 .1M93.2 149.8l-.1-.3-.4-.2h-2.1v.2l2.3 .1 .1 3.4h.2v-3.2M93.3 151.2v1.8M94.1 141.5l-7.8 7.8"/>
<path d="M96.4 141.8l-7.5 7.5M96.4 144.5l-4.8 4.8M96.4 147.2l-2.1 2.1M174 141.5l-2.3 2.2M174.9 151.1l-.2-.2h-2.1a.35 .35 0 0 0-.3 .3 .35 .35 0 0 0 .3 .4h.4v-.1l-.6-.1v-.3l.2-.1h2.1l.1 .2v1.9h-2.3l-.1-.2 .1-.2h.5v-.1l-.4-.1a.35 .35 0 0 0-.3 .4 .35 .35 0 0 0 .3 .3h2.1l.2-.2M175 149.5l.5-.2h2.1v.2l-2.4 .1v3.4h-.3zM176.6 141.5l-4.9 4.9M179.3 141.5l-7.6 7.6M182 141.5l-7.8 7.8M182.1 141.5h-10.4v7.8h10.4M182.1 140.8v4.3h1l-2.2 .7h1.2v4.2M182.1 144l-5.2 5.3"/>
<path d="M182.1 146.7l-2.6 2.6"/>
<circle cx="91" cy="55.9" r=".22"/>
<circle cx="91" cy="57.7" r=".22"/>
<circle cx="91" cy="59.5" r=".22"/>
<circle cx="177.1" cy="57.7" r=".1"/>
<circle cx="230.7" cy="59" r=".43"/>
<circle cx="230.7" cy="59" r="1.89"/>
<circle cx="230.7" cy="59" r="1.41"/>
<circle cx="91.9" cy="67.2" r=".24"/>
<circle cx="176.3" cy="67.2" r=".24"/>
<circle cx="179.8" cy="62.9" r=".1"/>
<circle cx="91.9" cy="83.6" r=".24"/>
<circle cx="176.3" cy="83.6" r=".24"/>
<circle cx="91.9" cy="101.9" r=".24"/>
<circle cx="176.3" cy="101.9" r=".24"/>
<circle cx="181.5" cy="100.5" r=".12"/>
<circle cx="181.5" cy="101.4" r=".22"/>
<circle cx="182.3" cy="102.3" r=".12"/>
<circle cx="91.9" cy="120.3" r=".24"/>
<circle cx="98.3" cy="120.3" r=".24"/>
<circle cx="169.9" cy="120.3" r=".24"/>
<circle cx="176.3" cy="120.3" r=".24"/>
</g>
<!-- layer: SECTION CUTS -->
<g fill="none" stroke="#000" stroke-width=".25">
<path d="M133.4 54.3v1.6M133.4 57.5v7.9M142 48.2h-8.6v4.5M133.4 67v1.6M133.4 70.2v7.9M133.4 79.7v1.6M92.5 82.8h-8.6v8.6M94.1 82.8h1.6M97.3 82.8h7.9M106.8 82.8h1.6M110 82.8h7.9M119.5 82.8h1.6"/>
<path d="M122.7 82.8h7.9M132.2 82.8h1.6M133.4 82.9v7.9M133.4 92.4v1.6M133.4 95.6v7.9M135.4 82.8h7.9M144.9 82.8h1.6M148.1 82.8h7.9M157.6 82.8h1.6M160.8 82.8h7.9M170.3 82.8h1.6M173.5 82.8h8.6v8.6"/>
<path d="M133.4 105.1v1.6M133.4 108.3v7.9M133.4 117.8v1.6M133.4 121v4.5h8.6"/>
</g>
<path d="M142 47.8l2.7 .4-2.7 .5zM83.4 91.4h.9l-.4 2.7zM181.6 91.4h.9l-.4 2.7zM142 125l2.7 .5-2.7 .4z" fill="#000" stroke="#000" stroke-width=".2"/>
<!-- layer: ANNOTATIONS -->
<path d="M26.8 121h.1M27.1 122.3h.1" fill="none" stroke="#000" stroke-width=".2"/>
<!-- layer: DETAILS -->
<g fill="none" stroke="#000" stroke-width=".25">
<path d="M20.2 12.3h18v13.6h-18M20.2 11.1v7.5h-1.7l3.7 1.2h-2v7.3M31.7 25.9a.92 .92 0 0 1 1 .9M31.8 25.9h-3.8v.4h3.8l.4 .2 .1 5.9h.4v-5.6M32.7 32.4l.2 .3 .2 .1M33.1 28.7l-.4 .2v.2M33.1 28.7h3.6a.6 .6 0 0 1 .6 .6 .6 .6 0 0 1-.6 .6M33.1 32.8h3.6M33.1 28.9l-.2 .2v3.4l3.8 .1M33.1 28.9h3.6a.41 .41 0 0 1 .4 .4 .41 .41 0 0 1-.4 .4M36.7 29.7h-.7v.2h.7M36.7 32.6a.41 .41 0 0 0 .4-.4 .41 .41 0 0 0-.4-.4h-.7v-.2h.7a.6 .6 0 0 1 .6 .6 .6 .6 0 0 1-.6 .6"/>
<path d="M19.9 56.2h18.1v13.5h-18.1M19.9 55v7.4h-1.7l3.7 1.2h-2v7.4M32.4 76.2l.1 .2 .3 .2M32.6 76.2l.2 .3M32.6 73v3.2M32.8 72.7l-.2 .3M32.8 72.6l-.3 .2-.1 .2M32.8 70.1l-.2 .1-.2 .4M32.8 72.7h3.6a.41 .41 0 0 1 .4 .5 .41 .41 0 0 1-.4 .4M32.8 72.6h3.6a.6 .6 0 0 1 .6 .6 .6 .6 0 0 1-.6 .6l-.7-.1v-.1h.7M32.8 70.1h3.8v-.4h-3.7a.92 .92 0 0 0-.9 1v5.5h.4v-5.6M32.8 76.6h3.6"/>
<path d="M32.8 76.5h3.6M36.4 76.4a.41 .41 0 0 0 .4-.4 .41 .41 0 0 0-.4-.4h-.7v-.2h.7a.6 .6 0 0 1 .6 .6 .6 .6 0 0 1-.6 .6M32.8 106.1a1.08 1.08 0 0 1-.1-1.8 1.08 1.08 0 0 1 1.7 .6 .67 .67 0 0 1-1 .6l.1-.1a.55 .55 0 0 0 .7-.2 .55 .55 0 0 0-.1-.8 .98 .98 0 0 0-1.5 .2 .98 .98 0 0 0 .2 1.4l2.1 1.2M32.8 106.1l1.8 1M34.6 107.1l1.6 2.8M34.9 107.3l1.4 2.6v9.3l-1.3 2.4a1.52 1.52 0 0 1-2 .5 .77 .77 0 0 1-.1-1.1 .77 .77 0 0 1 1.1-.1l-.1 .1a.67 .67 0 0 0-1.1 .4 .67 .67 0 0 0 .8 .8l.6-.1M36.2 119.2l-1.3 2.4-.7 .5M36.2 109.9v9.3"/>
</g>
<!-- layer: TITLE BLOCK -->
<g fill="none" stroke="#000" stroke-width=".25">
<path d="M3.2 3.3h272.6v209.4h-272.6zM60.3 3.3v150.7h-57.1M235 8.2h36v10.4h-36zM235 15.1h36M244.5 11.7h26.5M244.5 8.2v10.4M3.2 49.3h57.1M24.2 47.2h15.1M3.2 92h57.1M24.2 90.4h15.3M3.2 137.2h57.1M3.2 133h57.1"/>
<path d="M22.1 130.2h19M28.4 137.2v16.8M3.2 141.3h57.1M3.2 145.5h57.1M29.5 150.6h2.3v2.3h-2.3zM29.5 146.4h2.4v2.3h-2.4zM3.2 200h167.8M3.2 195.8h167.8v16.9M29.6 195.8v16.9M71.1 195.8v16.9M90.3 195.8v16.9M3.2 208.6h67.9"/>
<path d="M3.2 204.4h67.9M209.6 207h43.2M230.9 201.3v11.4M252.8 201.3v11.4M275.8 201.3h-66.2v11.4"/>
</g>
<!-- layer: 0 -->
<path d="M257.8 11.7v6.9" fill="none" stroke="#000" stroke-width=".25"/>
<text font-size="7.2" x="224.8" y="195.5">COIL-AWAY™</text>
<g font-size="2.4">
<text x="245.7" y="11.1">STANDARD MAX. VALUES</text>
<text x="236.6" y="12.7">MODEL</text>
<text x="238" y="17.8">600</text>
<text x="248.1" y="14.4">WIDTH</text>
<text x="250.5" y="17.8">16'</text>
<text x="260.7" y="14.4">HEIGHT</text>
<text x="262.8" y="17.8">16'</text>
<text x="24.2" y="46.7">Z GUIDE DETAIL</text>
<text x="24.2" y="89.9">E GUIDE DETAIL</text>
<text x="22.1" y="129.7">CAW SLAT SECTION</text>
<text x="26.1" y="135.9">OPTIONS</text>
<text x="7.5" y="140.1">OPENING WIDTH</text>
<text x="5.4" y="148.4">GUIDE TYPE OPTIONS</text>
<text x="7.5" y="144.3">OPENING HEIGHT</text>
<text x="32.9" y="148.5">E GUIDES</text>
<text x="32.9" y="152.6">Z GUIDES</text>
<text x="8.4" y="198.9">COMPONENT</text>
<text x="11.4" y="202.8">CURTAIN</text>
<text x="38.9" y="202.9">GA. GALVANIZED STEEL</text>
<text x="42.9" y="198.8">MATERIAL</text>
<text x="73.7" y="198.9">OPERATION</text>
<text x="91.7" y="198.9">NOTES:</text>
<text x="91.9" y="202.8">WARRANTY: 24-MONTH LIMITED ON DOOR</text>
<text x="210.4" y="203.6">DWG. NO.</text>
<text x="219.2" y="199.8">600 LIGHT-DUTY ROLLING STEEL SERVICE DOORS</text>
<text x="231.4" y="203.4">DATE:</text>
<text x="12.2" y="207.3">GUIDES</text>
<text x="32.2" y="207.2">COLD ROLL-FORMED CHANNEL/ANGLE</text>
<text x="72.6" y="207.3">CHAIN HOIST RH</text>
<text x="210.3" y="209.1">SHEET</text>
<text x="231.6" y="209">BY:</text>
<text x="9.8" y="211.5">BOTTOM BAR</text>
<text x="39.6" y="211.6">EXTRUDED ALUMINUM</text>
</g>
<g font-size="2">
<text x="42.2" y="38.4">1/4&quot; SET BACK</text>
<text x="240.8" y="47.8">PROJECTION</text>
<text x="67.1" y="48.6">CHARGE WHEEL</text>
<text x="145.6" y="49">B</text>
<text x="158" y="48.6">COUNTERBALANCE PIPE</text>
<text x="84.2" y="74.5">5&quot;</text>
<text x="184.9" y="74.5">7 1/4&quot;</text>
<text x="42" y="82.7">1/4&quot; SET BACK</text>
<text x="189.4" y="80.3">JAMB BEYOND</text>
<text x="235.6" y="84.8">COILSIDE</text>
<text x="249.3" y="89">HEIGHT</text>
<text x="250" y="86.6">TOTAL</text>
<text x="189.4" y="94.6">CHAIN KEEPER</text>
<text x="241.3" y="94.9">OPENING</text>
<text x="83.4" y="96.7">A</text>
<text x="181.6" y="96.7">A</text>
<text x="189.3" y="99.4">PADLOCKABLE</text>
<text x="189.3" y="97">(WALL MTD.)</text>
<text x="189.3" y="101.8">(LOCK BY OTHERS)</text>
<text x="242" y="97.3">HEIGHT</text>
<text x="24.1" y="102.9">9/16&quot;</text>
<text x="189.3" y="107.2">HAND CHAIN</text>
<text x="24.1" y="112.9">2 5/8&quot;</text>
<text x="189.4" y="115.6">SLIDE BOLT LOCK</text>
<text x="190" y="118">(BOTH ENDS)</text>
<text x="145.6" y="126.3">B</text>
<text x="159.4" y="127.9">WEATHERSTRIPPED BOTTOM BAR</text>
<text x="240.4" y="127.9">FINISHED FLOOR</text>
<text x="129.2" y="133.4">ELEVATION</text>
<text x="224.7" y="133.1">SECTION B-B</text>
<text x="218.7" y="142.1">MIN.</text>
<text x="219.5" y="139.3">PROJECTION</text>
<text x="228.1" y="142.1">MAX.</text>
<text x="216.6" y="144.5">13&quot; X 15&quot;</text>
<text x="226.6" y="144.5">15&quot; X18&quot;</text>
<text x="78.9" y="152">2 1/2&quot;</text>
<text x="88.3" y="157">1/4&quot;</text>
<text x="126" y="160">OPENING WIDTH</text>
<text x="163.4" y="157">1/4&quot;</text>
<text x="181.7" y="160">3 3/4&quot;</text>
<text x="128.4" y="170.1">SECTION A-A</text>
</g>
</svg>
